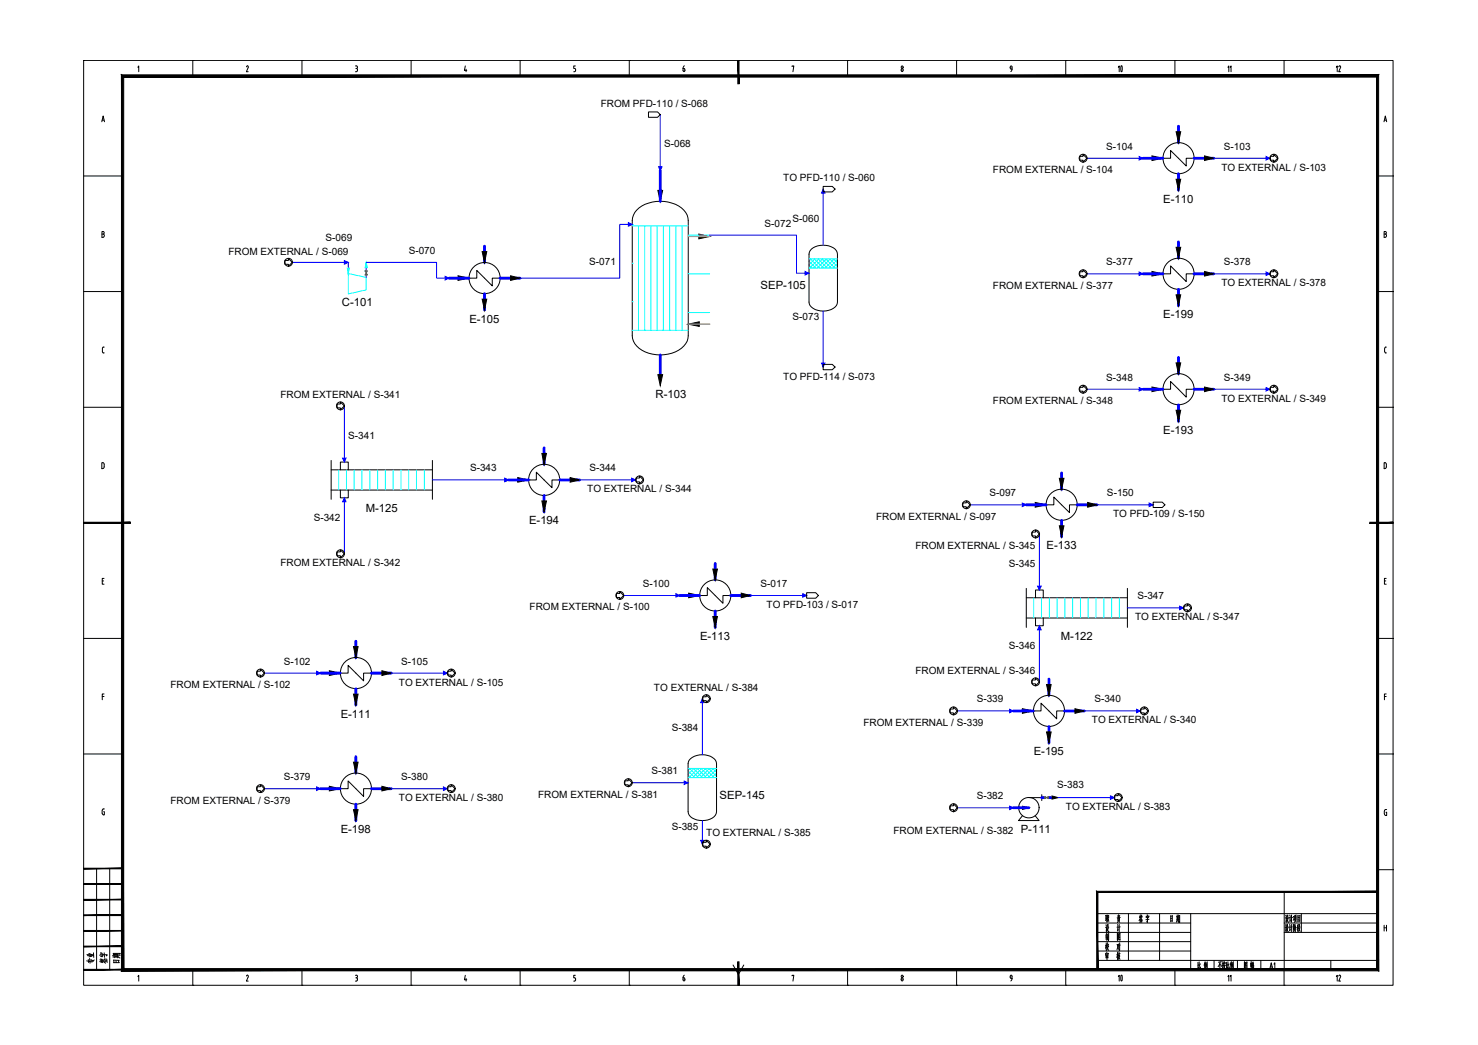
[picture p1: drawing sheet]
<svg xmlns="http://www.w3.org/2000/svg" width="420mm" height="297mm" viewBox="0 0 420 297" stroke-linecap="round" stroke-linejoin="round" font-family="sans-serif">
<g fill="none" stroke="#000" stroke-width=".28">
<path d="M23.8 17.2h372.2v262.9h-372.2zM39.2 19.1l.2-.4v1.7M54.8 17.2h.1M54.8 17.2v4.4M70.3 18.7l.3 .2v.3M70.3 18.7l-.2 .3M70.5 19.3l-.5 1.1h.6M85.8 17.2h.1M85.8 17.2v4.4M101 18.7l.6 .2v.4l-.2 .2M101.2 19.5h.1M101.4 19.5l.2 .3"/>
<path d="M101.6 19.8v.2M101.6 20l-.2 .3M116.9 17.2h.1M116.9 17.2v4.4M132.3 18.7l-.3 1.3h.7M132.5 19.7v.7M147.9 17.2h.1M147.9 17.2v4.4M163.4 19.5l.2 .3M163.6 18.7h-.5v.8h.3M163.6 19.8v.2M163.6 20l-.2 .3"/>
<path d="M178.9 17.2h.1M178.9 17.2v4.4M194.2 20l.2 .3 .3-.3M194.5 18.7l-.3 .7M209.9 17.2h.1M225.2 18.9v-.2h.5l-.3 1.7M240.9 17.2h.1M240.9 17.2v4.4M256.2 20l.3 .3 .2-.3M256.7 19.8v.2M256.7 19.8l-.2-.3-.3 .5M271.9 17.2h.1"/>
<path d="M271.9 17.2v4.4M287.4 19.7h.3M287.7 19.1v.5M287.7 19.6l-.4 .7M287.7 19.1l-.1-.3a.43 .43 0 0 0-.4 .3 .43 .43 0 0 0 .3 .5M303 17.2h.1M303 17.2v4.4M334 17.2h.1M334 17.2v4.4M365 17.2h.1M365 17.2v4.4M28.9 34.6l.4-1.6 .4 1.6"/>
<path d="M29 34.1h.6M101 20.4h.3M163.1 20.4h.3M194.2 20v-.5l.4 .1 .1 .4M393.4 34.6l.4-1.6 .4 1.6M393.6 34.1h.5M23.8 50h11.1M391.6 50h4.4M396 50h.1M29 65.8l.6 .2v.4l-.3 .1 .4 .5-.2 .4-.5 .1zM29 66.5h.3M393.5 66.5h.3"/>
<path d="M393.8 65.8h-.3v1.7h.3M393.8 65.8l.3 .4-.3 .3 .4 .5-.4 .4M23.8 82.9h11.1M29.6 98.7h-.4l-.1 .4v1l.5 .2M391.6 82.9h4.4M393.6 99.1v.8M393.6 99.9l.3 .4M393.9 98.7h.2M393.9 98.7l-.3 .4M396 82.9h.1M23.8 115.8h11.1M391.6 115.8h4.4"/>
<path d="M393.9 100.3h.2M396 115.8h.1M29.2 131.5h-.3v1.7h.3M29.3 131.5l.3 .5M29.6 132v.9l-.3 .3M394.1 132a.47 .47 0 0 0-.6-.5v1.7l.6-.3v-.9M396 148.6h.1M29.1 165.1h.3M29.6 164.4h-.5v1.7h.5M393.6 165.1h.3M394.1 164.4h-.5v1.7h.5M23.8 181.5h11.1"/>
<path d="M29.1 198h.5M29.6 197.3h-.5v1.6M391.6 181.5h4.4M393.6 198h.5M394.1 197.3h-.5v1.6M396 181.5h.1M23.8 214.3h11.1M391.6 214.3h4.4M396 214.3h.1M29 230.4v.8M29.5 230.7h.2v.9l-.5-.1-.1-.4M29.7 229.9l-.5 .1-.1 .4"/>
<path d="M393.5 230.6v.7M393.6 231.3l.3 .5M394 230.9h.2v.9h-.3M394.2 230.1l-.5 .1-.1 .4M27.5 246.9v28.7M31.2 246.9v28.7M311.9 259.7h79.7M320.8 259.7v13.3M326.1 260l.1 .4M329.6 259.7v13.3M338.5 259.7v15.9M365.1 253.5v22.1"/>
<path d="M369.9 259.7v5.3M391.6 247.2h4.4M396 247.2h.1M39.2 277.6l.2-.4v1.7M54.8 275.6v4.5M70.3 277.2l.3 .2v.3M70.3 277.2l-.2 .2M70.5 277.8l-.5 1.1h.6M85.8 275.6v4.5M101 277.2h.3M101 278.9h.3M101.2 277.9l.3 .1 .1 .3"/>
<path d="M101.4 277.2l.2 .3-.2 .4M101.6 278.3v.2M101.6 278.5l-.2 .3M116.9 275.6v4.5M132.3 277.2l-.3 1.3h.7M132.5 278.1v.8M147.9 275.6v4.5M163.1 278.9h.3M163.4 277.9l.2 .4M163.6 277.2h-.5v.7h.3M163.6 278.3v.2M163.6 278.5l-.2 .3"/>
<path d="M178.9 275.6v4.5M194.2 278.5l.2 .3 .3-.3M194.2 277.9l.4 .1 .1 .5M194.2 277.9v.6M194.5 277.2l-.3 .7M208.4 274.3l1.5 2.7 1.5-2.7M225.2 277.4v-.2h.5l-.3 1.7M240.9 275.6v4.5M256.2 278.5l.3 .3 .2-.3M256.7 278.3v.2M256.7 278.3l-.2-.4-.3 .6M271.9 275.6v4.5"/>
<path d="M287.2 277.5l.3-.3 .2 .3M287.2 277.8l.3 .3M287.2 277.6v.2M287.7 277.6v.5h-.3M287.7 278.1l-.4 .7M303 275.6v4.5M311.9 273h79.7M311.9 262.4h26.6M311.9 265h26.6M311.9 267.7h26.6M311.9 270.3h26.6M324.1 261.6v.3"/>
<path d="M324.2 260l-.3 .9M324.2 260.5v.3M324.3 261.5v.4M324.3 260.8l.5 .8M324.3 260.7l-.5 1M324.3 260.4l-.3 .1M324.4 261.3l-.3 .1M324.5 260.1l-.1 .6M324.5 260.5l.1 .3M324.5 261.5l-.1 .6M324.7 262l-.7 .2M324.8 260.4l-.4 .1"/>
<path d="M325.9 260.4l-.1 .4M326.2 261v1.2l-.2-.3M326.4 260.8h-.5M326.4 260.7l-.2 .4M326.6 260.4l-.7 .1M326.6 260.4l-.1 .4M326.6 261.3l-.9 .1M332.8 260.3v1.7M333.1 261l-.3 .1M333.2 261.7l-.4 .1M333.3 260.3l-.5 .2M333.3 260.3l-.1 1.6"/>
<path d="M334 275.6v4.5M334.6 260.1v1.3M334.6 261.6l-.2 .5M334.8 261.6l.1 .3M334.8 260.8h-.2M334.8 261.1h-.2M334.9 260l-.1 1.4M335 260.4l-.5 .1M335 261.4l-.5 .1M335.1 260.2l-.1 2M335.3 260.7l-.2 .1M335.3 261.2l-.2 .1"/>
<path d="M335.4 260.2v2l-.2-.2M335.4 260.3h-.3M340.6 273.5v1.7M340.8 274.9l-.3 .5M340.8 274.2l-.2 .2M340.9 273.4v1.8l.2 .2h.2v-.5M341.2 274l-.3 .6M342.5 273.8v1.7M342.6 273.4l-.3 1M342.6 274.4l.1 .3M342.7 273.7l-.2 .9M342.8 274.1l-.1 .1"/>
<path d="M342.9 274.1l-.3 1.2M342.9 273.6l-.3 .2M343 273.9v1M343.2 273.4v2l-.2-.2M345.1 273v2.6M346.8 273.9v1.5M346.9 273.4l-.6 1.4M347 274.1l.2 .6M347.2 273.4l-.8 .1M347.6 273.3v2.1l-.1-.2M347.7 274.3l-.3 .3M347.8 273.9l-.4 .1"/>
<path d="M347.8 273.6v.5M348 273.9l-.1 .9 .4 .6M348 273.3l.1 .3M348.2 274.4l-.4 1.1M348.3 273.7l-.5 .1M348.3 273.6l-.1 .4M348.4 274.4l-.6 .1M348.7 273.5v1.7M349 274.2l-.3 .1M349.1 273.4v1.8l.1 .2h.2v-.6M349.4 274l-.3 .6M349.9 273.7v1.7"/>
<path d="M350 273.3l-.3 1M350.1 274.4l.1 .3M350.2 273.7l-.2 .9M350.3 274.1h-.2M350.3 274l-.2 1.3M350.4 273.6l-.4 .1M350.4 273.9v.9M350.6 273.3v2.1l-.2-.3M351.8 273v2.6M353.8 275.3h.7M353.8 273.4v2M354 274.1l.4 .5"/>
<path d="M354 274.9l.2 .2M354.1 274.6l.1 .2M354.1 273.7l-.2 .6M354.3 273.9l-.2 .1M354.3 273.8l-.5 .9M354.5 273.4v2M354.5 273.5l-.7 .1M355.5 273.8v.9M355.7 273.3v2.1M355.8 273.8v.8M355.8 273.9l-.3 .1M355.9 274.4v1"/>
<path d="M356 273.8v.6M356.1 274.5v.9M356.3 273.8h-.3M356.3 273.8v.4M356.3 274.2l-.3 .1M356.3 274.9h-.3M356.3 275.3l-.4 .1M356.3 273.5h-.4M356.4 274.5h-.5M356.4 274.4l-.1 1M365 275.6v4.5M365.1 262.4h26.5"/>
<path d="M365.1 265h26.5M365.4 262.8l.2 .4M365.5 260.2l.2 .3M365.5 263.6h-.2M365.5 263.4v1.1M365.6 260.9h-.2M365.6 260.8v1M365.7 264.2l-.3 .5M365.7 261.5l-.2 .5M365.8 263.9l.5 .9M365.8 261.3l.5 .9M365.8 262.8l-.1 1"/>
<path d="M365.8 262.9l.2-.1 .1 .8h.2M365.9 260.1l-.2 1M366.1 260.1v.7l.2 .1M366.1 260.2l-.2 .1M366.1 263.7l-.4 .1M366.1 263.7l-.5 1.1M366.1 261.1h-.3M366.2 261l-.5 1.2M366.6 262.8l.1 .4M366.6 260.1l.2 .4M366.7 263.5l-.2 .1M366.7 263.4l-.1 1.1"/>
<path d="M366.7 260.8l-.2 .1M366.7 260.7v1.2M366.8 264.1l-.2 .5M366.8 261.5l-.1 .4M367.1 262.7v2.1M367.1 260.1v2.1M367.4 263.5l-.6 .1M367.4 260.8l-.5 .1M367.7 262.7v2.1M367.8 260.5v.9M367.8 262.9h-.1M367.9 262.8l-.1 1.4-.1-.3"/>
<path d="M367.9 260.5h-.2M368 263.6l-.2 1.2M368 261.3l-.4 .3M368.1 260.5v1.1M368.1 262.9l.3 .8h.1M368.2 262.7l-.3 1M368.2 260.8l-.3 1.4M368.2 260.2v.4M368.2 261.6l.3 .5M368.2 263.5v1.4M368.5 260.6l-.4 .1M368.5 260.5v1.1"/>
<path d="M368.5 260.1l-.5 .2M368.9 262.9v1.8M369 260.2v1.8M369 263.6l-.1 .1M369 263.3l-.1 .1M369.1 263.9l-.4 .3M369.1 262.8l-.2 .3M369.2 263.9l.4 .8M369.2 263.8l.3-.1-.5 1.1M369.3 262.8l-.1 .9M369.4 262.8v.6l.2 .1M369.4 261.2l-.4 .1"/>
<path d="M369.4 260.8h-.4M369.4 262.9h-.1M369.5 261.7l-.5 .1M369.6 260.3l-.6 .1M369.6 260.2l-.1 1.8M378.3 273v2.6M393.5 263v1.7M393.5 263.7h.7M394.2 263v1.7M54.8 280.1h.1M85.8 280.1h.1M116.9 280.1h.1"/>
<path d="M147.9 280.1h.1M178.9 280.1h.1M209.9 280.1h.1M240.9 280.1h.1M271.9 280.1h.1M303 280.1h.1M334 280.1h.1M365 280.1h.1"/>
<circle cx="256.4" cy="19.1" r=".32"/>
<circle cx="256.4" cy="277.5" r=".32"/>
</g>
<g fill="#000" stroke="#000" stroke-width=".28">
<path d="M209.7 17.2l.4 6.6v-6.6zM209.7 17.2l.4 6.6h-.4z"/>
<path d="M34.5 21.3l.7 254v-253.4zM34.5 21.3l.7 254-.7 .7zM35.2 275.3l-.7 .7 356.8-.7zM34.5 276l356.8-.7 .6 .7zM391.3 21.9v253.4l.6 .7zM391.9 21.3v254.7l-.6-254.1zM35.2 21.9h356.1l.6-.6zM34.5 21.3h357.4l-356.7 .6z"/>
<path d="M23.8 148.4v.4l13.3-.4zM23.8 148.8l13.3-.4v.4z"/>
<path d="M389.4 148.8h6.6v-.4zM389.4 148.4h6.6l-6.6 .4z"/>
<path d="M23.8 255.8h11.1v-.2zM23.8 255.6h11.1l-11.1 .2z"/>
<path d="M23.8 251.4h11.1v-.2zM23.8 251.2h11.1l-11.1 .2z"/>
<path d="M23.8 247h11.1v-.2zM23.8 246.8h11.1l-11.1 .2z"/>
<path d="M312.1 253.7h79.5v-.3zM311.8 253.4h79.8l-79.5 .3zM311.8 253.4l.3 22.2v-21.9zM311.8 253.4l.3 22.2h-.3z"/>
<path d="M23.8 275.7h11.1v-.2zM23.8 275.5h11.1l-11.1 .2z"/>
<path d="M23.8 269.1h11.1v-.2zM23.8 268.9h11.1l-11.1 .2z"/>
<path d="M23.8 264.7h11.1v-.2zM23.8 264.5h11.1l-11.1 .2z"/>
<path d="M23.8 260.3h11.1v-.3zM23.8 260h11.1l-11.1 .3z"/>
<path d="M209.7 273.4v6.7h.4zM209.7 273.4h.4v6.7z"/>
</g>
<g fill="none" stroke="#00f" stroke-width=".8">
<path d="M335 35.9v4.6M187.7 48.5v8.7M324.9 45h5.7M335 49.4v4.6M339.4 45h5.6M127.7 79.1h5.6M137.7 70v4.6M142.1 79.1h5.7M324.9 77.8h5.7M335 68.7v4.7M339.4 77.8h5.6M137.7 83.5v4.6"/>
<path d="M335 82.2v4.7M187.7 100.9v5.6M324.9 110.6h5.7M335 101.6v4.6M335 115.1v4.6M339.4 110.6h5.6M144.6 136.4h5.7M154.7 127.3v4.7M159.1 136.4h5.6M301.8 134.4v4.7M154.7 140.8v4.7M291.7 143.5h5.7"/>
<path d="M301.8 147.9v4.7M306.2 143.5h5.7M193.2 169.3h5.7M203.3 160.2v4.6M203.3 173.7v4.6M207.7 169.3h5.6M91.1 191.3h5.6M101.2 182.3v4.6M101.2 195.8v4.6M105.6 191.3h5.6M298.2 193v4.7M101.2 215.1v4.6"/>
<path d="M288.1 202.1h5.6M298.2 206.5v4.7M302.6 202.1h5.6M91.1 224.2h5.6M101.2 228.6v4.6M105.6 224.2h5.6M288.1 229.6h4.4M296.1 226.7h.9M298.1 226.7h1"/>
</g>
<g fill="#000" stroke="#000" stroke-width=".28">
<path d="M187 54.1h1.4l-.7 3.1zM327.5 44.3l3.1 .7-3.1 .6zM334.3 37.5h1.3l-.6 3zM334.3 51h1.3l-.6 3zM342.4 44.3l2.6 .7-2.6 .6zM130.2 78.4l3.1 .7-3.1 .6zM137.1 71.5h1.3l-.7 3.1zM145.1 78.4l2.7 .7-2.7 .6zM198.7 66.5l3 .7-3 .7zM327.5 77.2l3.1 .6-3.1 .7zM334.3 70.3h1.3l-.6 3.1zM342.4 77.2l2.6 .6-2.6 .7z"/>
<path d="M137.1 85h1.3l-.7 3.1zM195.7 92.1l3.1-.6v1.3zM334.3 83.8h1.3l-.6 3.1zM187 106.5h1.4l-.7 3.1zM327.5 110l3.1 .6-3.1 .7zM334.3 103.2h1.3l-.6 3zM334.3 116.6h1.3l-.6 3.1zM342.4 110l2.6 .6-2.6 .7zM147.2 135.7l3.1 .7-3.1 .7zM154 128.9h1.3l-.6 3.1zM162.1 135.7l2.6 .7-2.6 .7zM301.1 136h1.4l-.7 3.1z"/>
<path d="M154 142.4h1.3l-.6 3.1zM294.3 142.8l3.1 .7-3.1 .7zM301.1 149.5h1.4l-.7 3.1zM309.2 142.8l2.7 .7-2.7 .7zM195.8 168.6l3.1 .7-3.1 .6zM202.6 161.7h1.3l-.6 3.1zM202.6 175.2h1.3l-.6 3.1zM210.7 168.6l2.6 .7-2.6 .6zM93.6 190.7l3.1 .6-3.1 .7zM100.5 183.8h1.3l-.6 3.1zM108.6 190.7l2.6 .6-2.6 .7zM297.5 194.6h1.3l-.6 3.1z"/>
<path d="M100.5 216.6h1.3l-.6 3.1zM100.5 197.3h1.3l-.6 3.1zM290.6 201.5l3.1 .6-3.1 .7zM297.5 208.1h1.3l-.6 3.1zM305.6 201.5l2.6 .6-2.6 .7zM93.6 223.5l3.1 .7-3.1 .6zM100.5 230.2h1.3l-.6 3zM108.6 223.5l2.6 .7-2.6 .6zM290.7 229.2l1.8 .4-1.8 .5zM299.1 226.3l1.7 .4-1.7 .4z"/>
</g>
<g fill="none" stroke="#000" stroke-width=".28">
<path d="M181 59.7a10.2 10.2 0 0 1 13.4 0 4.1 4.1 0 0 1 1.3 3v32.7a6.1 6.1 0 0 1-5.8 5.3 9.4 9.4 0 0 1-9.4-3l-.7-1.5-.1-.8v-32.7a4.6 4.6 0 0 1 1.3-3zM330.6 45h2.2v-2.2l4.4 4.4v-2.2h2.2M133.3 79.1h2.2v-2.2l4.4 4.4v-2.2h2.2M230.7 70.8a5.5 5.5 0 0 1 7.1 .5l.3 .9v13.7a3.6 3.6 0 0 1-4.1 2.5 3.6 3.6 0 0 1-4-2.5v-13.7l.3-.9zM330.6 77.8h2.2v-2.2l4.4 4.4v-2.2h2.2M330.6 110.6h2.2v-2.2l4.4 4.5v-2.3h2.2M94.1 139.3h28.8M94.1 130.9v11M94.1 133.5h28.8M96.8 133.5v-2.2h2.2v2.2M96.8 139.3v2.2h2.2v-2.2M122.9 130.9v11"/>
<path d="M150.3 136.4h2.2v-2.2l4.4 4.4v-2.2h2.2M297.4 143.5h2.2v-2.2l4.4 4.4v-2.2h2.2M198.9 169.3h2.2v-2.3l4.4 4.5v-2.2h2.2M291.7 175.7h28.8M291.7 167.2v11.1M291.7 169.9h28.8M294.4 169.9v-2.2h2.2v2.2M294.4 175.7v2.2h2.2v-2.2M320.5 167.2v11.1M96.7 191.3h2.3v-2.2l4.4 4.4v-2.2h2.2M196.3 215.7a5.4 5.4 0 0 1 7.1 .4l.3 1v13.6a3.5 3.5 0 0 1-4 2.5 3.5 3.5 0 0 1-4.1-2.5v-13.6l.3-1zM293.7 202.1h2.2v-2.2l4.5 4.4v-2.2h2.2"/>
<path d="M96.7 224.2h2.3v-2.2l4.4 4.4v-2.2h2.2M290.6 231.9l-1.1 1.3h5.9l-1.1-1.3M292.5 226.7h3.6M296.1 225.9v1.7"/>
<circle cx="335" cy="45" r="4.4"/>
<circle cx="137.8" cy="79" r="4.4"/>
<circle cx="335" cy="77.8" r="4.4"/>
<circle cx="335" cy="110.6" r="4.4"/>
<circle cx="154.7" cy="136.4" r="4.4"/>
<circle cx="301.8" cy="143.5" r="4.4"/>
<circle cx="203.3" cy="169.3" r="4.4"/>
<circle cx="101.2" cy="191.3" r="4.4"/>
<circle cx="298.2" cy="202.1" r="4.4"/>
<circle cx="101.2" cy="224.2" r="4.4"/>
<circle cx="292.5" cy="229.6" r="2.9"/>
</g>
<g fill="none" stroke="#0ff" stroke-width=".28">
<path d="M179.7 64.2h16M181.5 64.2v29.7M183.3 64.2v29.7M185 64.2v29.7M186.8 64.2v29.7M188.6 64.2v29.7M190.4 64.2v29.7M192.1 64.2v29.7M193.9 64.2v29.7M230 75.4l.8 .8M230 74.3l1.9 1.9M230 73.6h8.1"/>
<path d="M230 76.2h8.1M230.4 73.6l2.6 2.6M230.6 73.6l-.6 .6M231.5 73.6l2.6 2.6M231.7 73.6l-1.7 1.7M232.6 73.6l2.5 2.6M232.8 73.6l-2.6 2.6M233.7 73.6l2.5 2.6M233.9 73.6l-2.6 2.6M234.8 73.6l2.5 2.6M234.9 73.6l-2.5 2.6M235.9 73.6l2.2 2.2"/>
<path d="M236 73.6l-2.5 2.6M236.9 73.6l1.2 1.1M237.1 73.6l-2.5 2.6M238.1 73.8l-2.4 2.4M238.1 74.9l-1.4 1.3M238.1 76l-.3 .2M179.7 93.9h16M96.3 133.5v5.8M98.5 133.5v5.8M100.7 133.5v5.8M102.9 133.5v5.8M105.1 133.5v5.8"/>
<path d="M107.3 133.5v5.8M109.5 133.5v5.8M111.7 133.5v5.8M114 133.5v5.8M116.2 133.5v5.8M118.4 133.5v5.8M120.6 133.5v5.8M293.9 169.9v5.8M296.1 169.9v5.8M298.3 169.9v5.8M300.5 169.9v5.8M302.7 169.9v5.8"/>
<path d="M304.9 169.9v5.8M307.2 169.9v5.8M309.4 169.9v5.8M311.6 169.9v5.8M313.8 169.9v5.8M316 169.9v5.8M318.2 169.9v5.8M195.6 219.1l1.9 2M195.6 218.4l8.1 .1M196 218.4l2.6 2.7M196.2 218.4l-.6 .6M197.1 218.4l2.6 2.7"/>
<path d="M197.3 218.4l-1.7 1.7M198.2 218.4l2.6 2.7M198.4 218.4l-2.6 2.7M199.3 218.4l2.6 2.7M199.5 218.4l-2.6 2.7M200.4 218.4l2.6 2.7M200.6 218.4l-2.6 2.7M201.5 218.4l2.2 2.3M201.7 218.4l-2.6 2.7M202.6 218.4l1.1 1.2M202.8 218.4l-2.6 2.7M203.7 218.6l-2.4 2.5"/>
<path d="M203.7 219.7l-1.3 1.4M195.6 220.2l.8 .9M195.6 221.1h8.1M203.7 220.8l-.2 .3"/>
</g>
<path d="M297 226.4v.6l1.1-.6v.6zM297.5 226.7h.1" fill="none" stroke="#0f0" stroke-width=".28"/>
<!-- layer: EQUIPMENT -->
<path d="M99 77.8l5.1 1.1v3.5l-5.1 1.2zM99 76.2v1.6M179.7 63.8h.1M179.7 74.8h.1M195.7 66.8h6M195.7 77.8h6M179.7 85.8h.1M195.7 88.8h6" fill="none" stroke="#0ff" stroke-width=".28"/>
<path d="M99 74.6v1.6M104.1 74.6v2.4M104.1 78.2v.7" fill="none" stroke="#00f" stroke-width=".28"/>
<path d="M103.7 77h.8l-.8 1.2h.8z" fill="none" stroke="#0f0" stroke-width=".28"/>
<g fill="#0ff" stroke="#0ff" stroke-width=".28">
<path d="M98.7 76.2h.6l-.3 1.6z"/>
<path d="M104.1 74.6l.3 1.5h-.6z"/>
</g>
<path d="M195.7 67.2h6M195.7 92.1h6h-2.9" fill="none" stroke="#ffbf00" stroke-width=".38"/>
<!-- layer: STREAM -->
<g fill="none" stroke="#00f" stroke-width=".28">
<path d="M187.7 32.6v15.9M234 53.7v16M309 45h15.9M345 45h16M83.1 74.6h15.9M104.1 74.6h20v4.5h3.6M179.7 63.8h-3.5v15.3h-28.4M201.7 66.8h24.7v10.9h3.6M309 77.8h15.9M345 77.8h16M234 88.4v15.9M97.9 115.4v15.9"/>
<path d="M309 110.6h15.9M345 110.6h16M122.9 136.4h21.7M164.7 136.4h16M97.9 141.5v15.9M275.8 143.5h15.9M295.5 151.8v15.9M311.9 143.5h15.9M177.3 169.3h15.9M213.3 169.3h16M295.5 177.9v15.9M320.5 172.8h16"/>
<path d="M75.2 191.3h15.9M111.2 191.3h16M199.7 198.6v15.9M272.1 202.1h16M308.2 202.1h16M75.2 224.2h15.9M111.2 224.2h16M179.7 222.5h15.9M199.7 233.2v6.8M272.1 229.6h16M300.8 226.7h16"/>
</g>
<!-- layer: STREAM_ARROW -->
<g fill="#00f" stroke="#00f" stroke-width=".28">
<path d="M228.2 168.8l1.1 .5-1.1 .4z"/>
<path d="M234 53.7l.5 1.2h-1z"/>
<path d="M187.2 47.4h1l-.5 1.1z"/>
<path d="M97.9 74.1l1.1 .5-1.1 .5z"/>
<path d="M126.6 78.6l1.1 .5-1.1 .5z"/>
<path d="M178.6 63.3l1.1 .5-1.1 .5z"/>
<path d="M228.9 77.2l1.1 .5-1.1 .5z"/>
<path d="M233.5 103.2h1l-.5 1.1z"/>
<path d="M290.6 143l1.1 .5-1.1 .5z"/>
<path d="M192.1 168.8l1.1 .5-1.1 .4z"/>
<path d="M90 190.8l1.1 .5-1.1 .5z"/>
<path d="M359.9 44.5l1.1 .5-1.1 .5z"/>
<path d="M323.8 44.5l1.1 .5-1.1 .5z"/>
<path d="M126.1 190.8l1.1 .5-1.1 .5z"/>
<path d="M326.7 143l1.1 .5-1.1 .5z"/>
<path d="M287 201.6l1.1 .5-1.1 .5z"/>
<path d="M323.1 201.6l1.1 .5-1.1 .5z"/>
<path d="M97.4 130.2h1l-.5 1.1z"/>
<path d="M97.9 141.5l.5 1.1h-1z"/>
<path d="M143.5 135.9l1.1 .5-1.1 .5z"/>
<path d="M179.6 135.9l1.1 .5-1.1 .5z"/>
<path d="M295 166.6h1l-.5 1.1z"/>
<path d="M295.5 177.9l.5 1.1h-1z"/>
<path d="M335.3 172.3l1.2 .5-1.2 .5z"/>
<path d="M323.8 110.2l1.1 .4-1.1 .6z"/>
<path d="M359.9 110.2l1.1 .4-1.1 .6z"/>
<path d="M323.8 77.3l1.1 .5-1.1 .5z"/>
<path d="M359.9 77.3l1.1 .5-1.1 .5z"/>
<path d="M90 223.7l1.1 .5-1.1 .5z"/>
<path d="M126.1 223.7l1.1 .5-1.1 .5z"/>
<path d="M194.5 222l1.1 .5-1.1 .5z"/>
<path d="M287 229.1l1.1 .5-1.1 .5z"/>
<path d="M315.7 226.2l1.1 .5-1.1 .5z"/>
<path d="M199.7 198.6l.4 1.1h-.9z"/>
<path d="M199.2 238.9h.9l-.4 1.1z"/>
</g>
<!-- layer: CONNECTOR -->
<g fill="none" stroke="#000" stroke-width=".28">
<path d="M184.3 31.8h2.6l.8 .8-.8 .7h-2.6zM234 53h2.6l.8 .7-.8 .9h-2.6zM306.9 44.4h1v-.5l1.1 1.1-1.1 1.1v-.6h-1zM361.1 44.4h1v-.5l1.1 1.1-1.1 1.1v-.6h-1zM81 74h1v-.5l1.1 1.1-1.1 1.1v-.6h-1zM306.9 77.2h1v-.5l1.1 1.1-1.1 1.1v-.5h-1zM361.1 77.2h1v-.5l1.1 1.1-1.1 1.1v-.5h-1zM95.8 114.8h1v-.5l1.1 1.1-1.1 1.1v-.6h-1zM234 103.6h2.6l.8 .7-.8 .8h-2.6zM306.9 110.1h1v-.6l1.1 1.1-1.1 1.1v-.5h-1zM361.1 110.1h1v-.6l1.1 1.1-1.1 1.1v-.5h-1zM180.8 135.9h1v-.6l1.1 1.1-1.1 1.1v-.5h-1z"/>
<path d="M95.8 156.9h1v-.6l1.1 1.1-1.1 1.2v-.6h-1zM273.7 142.9h1v-.5l1.1 1.1-1.1 1.1v-.6h-1zM293.4 151.2h1v-.5l1.1 1.1-1.1 1.1v-.6h-1zM327.8 142.7h2.6l.8 .8-.8 .8h-2.6zM175.2 168.7h1v-.6l1.1 1.2-1.1 1.1v-.6h-1zM229.3 168.5h2.6l.7 .8-.7 .7h-2.6zM336.6 172.2h1v-.5l1.1 1.1-1.1 1.1v-.6h-1zM73.1 190.8h.9v-.6l1.2 1.1-1.2 1.1v-.5h-.9zM127.3 190.8h1v-.6l1.1 1.1-1.1 1.1v-.5h-1zM199.8 198.1h1v-.6l1.1 1.1-1.1 1.1v-.5h-1zM293.4 193.3h1v-.6l1.1 1.1-1.1 1.1v-.5h-1zM270.1 201.5h.9v-.5l1.1 1.1-1.1 1.1v-.6h-.9z"/>
<path d="M324.3 201.5h1v-.5l1.1 1.1-1.1 1.1v-.6h-1zM73.1 223.6h.9v-.5l1.2 1.1-1.2 1.1v-.6h-.9zM127.3 223.6h1v-.5l1.1 1.1-1.1 1.1v-.6h-1zM177.6 221.9h1v-.5l1.1 1.1-1.1 1.1v-.5h-1zM199.8 239.4h1v-.5l1.1 1.1-1.1 1.1v-.6h-1zM270.1 229.1h.9v-.6l1.1 1.1-1.1 1.1v-.5h-.9zM316.9 226.2h1v-.6l1.1 1.1-1.1 1.1v-.5h-1z"/>
<circle cx="307.9" cy="45" r="1.12"/>
<circle cx="362.1" cy="45" r="1.12"/>
<circle cx="82" cy="74.6" r="1.12"/>
<circle cx="307.9" cy="77.8" r="1.12"/>
<circle cx="362.1" cy="77.8" r="1.12"/>
<circle cx="96.8" cy="115.4" r="1.12"/>
<circle cx="307.9" cy="110.6" r="1.12"/>
<circle cx="362.1" cy="110.6" r="1.12"/>
<circle cx="181.8" cy="136.4" r="1.12"/>
<circle cx="96.8" cy="157.4" r="1.12"/>
<circle cx="274.7" cy="143.5" r="1.12"/>
<circle cx="294.4" cy="151.8" r="1.12"/>
<circle cx="176.2" cy="169.3" r="1.12"/>
<circle cx="337.6" cy="172.8" r="1.12"/>
<circle cx="74" cy="191.3" r="1.12"/>
<circle cx="128.3" cy="191.3" r="1.12"/>
<circle cx="200.8" cy="198.6" r="1.12"/>
<circle cx="294.4" cy="193.8" r="1.12"/>
<circle cx="271.1" cy="202.1" r="1.12"/>
<circle cx="325.3" cy="202.1" r="1.12"/>
<circle cx="74" cy="224.2" r="1.12"/>
<circle cx="128.3" cy="224.2" r="1.12"/>
<circle cx="178.6" cy="222.5" r="1.12"/>
<circle cx="200.8" cy="240" r="1.12"/>
<circle cx="271.1" cy="229.6" r="1.12"/>
<circle cx="317.9" cy="226.7" r="1.12"/>
</g>
<g font-size="6.6">
<text x="315.7" y="22.2">10</text>
<text x="315.7" y="280.8">10</text>
</g>
<g font-size="5.3">
<text x="312.9" y="266">设 计</text>
<text x="313.3" y="268.5">制 图</text>
<text x="27.5" y="275.2" transform="rotate(-90 27.5 275.2)">专业</text>
<text x="31.4" y="275.2" transform="rotate(-90 31.4 275.2)">签字</text>
<text x="34.9" y="274.8" transform="rotate(-90 34.9 274.8)">日期</text>
<text x="312.9" y="271.3">校 对</text>
</g>
<g font-size="4.4">
<text x="382.1" y="21.5" transform="rotate(-90 382.1 21.5)">12</text>
<text x="363.4" y="276.6" transform="rotate(-90 363.4 276.6)">A1</text>
<text x="382.1" y="280.1" transform="rotate(-90 382.1 280.1)">12</text>
</g>
<g font-size="4">
<text x="351" y="21.5" transform="rotate(-90 351 21.5)">11</text>
<text x="351" y="280.1" transform="rotate(-90 351 280.1)">11</text>
</g>
<g font-size="3.2">
<text x="330.7" y="57.6">E-110</text>
<text x="216.2" y="82.2">SEP-105</text>
<text x="97.2" y="87.1">C-101</text>
<text x="133.4" y="91.7">E-105</text>
<text x="330.7" y="90.5">E-199</text>
<text x="186.4" y="113.1">R-103</text>
<text x="330.7" y="123.3">E-193</text>
<text x="104" y="145.5">M-125</text>
<text x="150.4" y="149">E-194</text>
<text x="297.5" y="156.1">E-133</text>
<text x="199" y="181.9">E-113</text>
<text x="301.6" y="181.9">M-122</text>
<text x="96.8" y="203.9">E-111</text>
<text x="293.9" y="214.7">E-195</text>
<text x="204.6" y="227.1">SEP-145</text>
<text x="96.8" y="236.8">E-198</text>
</g>
<g font-size="2.8">
<text x="170.8" y="30.4">FROM PFD-110 / S-068</text>
<text x="188.8" y="41.9">S-068</text>
<text x="314.5" y="42.5">S-104</text>
<text x="347.9" y="42.5">S-103</text>
<text x="222.7" y="51.5">TO PFD-110 / S-060</text>
<text x="282.3" y="49.2">FROM EXTERNAL / S-104</text>
<text x="347.2" y="48.5">TO EXTERNAL / S-103</text>
<text x="217.4" y="64.4">S-072</text>
<text x="225.3" y="63.1">S-060</text>
<text x="92.6" y="68.4">S-069</text>
<text x="64.9" y="72.4">FROM EXTERNAL / S-069</text>
<text x="116.2" y="72.2">S-070</text>
<text x="167.5" y="75.3">S-071</text>
<text x="314.5" y="75.4">S-377</text>
<text x="347.9" y="75.4">S-378</text>
<text x="282.3" y="82.1">FROM EXTERNAL / S-377</text>
<text x="347.2" y="81.4">TO EXTERNAL / S-378</text>
<text x="225.3" y="91">S-073</text>
<text x="222.7" y="107.9">TO PFD-114 / S-073</text>
<text x="79.7" y="113.2">FROM EXTERNAL / S-341</text>
<text x="314.5" y="108.2">S-348</text>
<text x="347.9" y="108.2">S-349</text>
<text x="282.3" y="114.9">FROM EXTERNAL / S-348</text>
<text x="347.2" y="114.2">TO EXTERNAL / S-349</text>
<text x="99" y="124.7">S-341</text>
<text x="133.6" y="134">S-343</text>
<text x="167.6" y="134">S-344</text>
<text x="166.9" y="139.9">TO EXTERNAL / S-344</text>
<text x="281.3" y="141.1">S-097</text>
<text x="314.7" y="141.1">S-150</text>
<text x="89.2" y="148.2">S-342</text>
<text x="249.1" y="147.7">FROM EXTERNAL / S-097</text>
<text x="316.4" y="147.1">TO PFD-109 / S-150</text>
<text x="79.7" y="161">FROM EXTERNAL / S-342</text>
<text x="260.2" y="156">FROM EXTERNAL / S-345</text>
<text x="286.8" y="161.1">S-345</text>
<text x="182.8" y="166.8">S-100</text>
<text x="216.2" y="166.8">S-017</text>
<text x="150.6" y="173.5">FROM EXTERNAL / S-100</text>
<text x="217.9" y="172.8">TO PFD-103 / S-017</text>
<text x="323.3" y="170.4">S-347</text>
<text x="322.7" y="176.3">TO EXTERNAL / S-347</text>
<text x="286.8" y="184.5">S-346</text>
<text x="80.7" y="188.9">S-102</text>
<text x="114.1" y="188.9">S-105</text>
<text x="260.2" y="191.6">FROM EXTERNAL / S-346</text>
<text x="48.5" y="195.6">FROM EXTERNAL / S-102</text>
<text x="113.4" y="194.9">TO EXTERNAL / S-105</text>
<text x="185.9" y="196.4">TO EXTERNAL / S-384</text>
<text x="277.7" y="199.7">S-339</text>
<text x="311.1" y="199.7">S-340</text>
<text x="191" y="207.9">S-384</text>
<text x="245.4" y="206.4">FROM EXTERNAL / S-339</text>
<text x="310.4" y="205.6">TO EXTERNAL / S-340</text>
<text x="80.7" y="221.7">S-379</text>
<text x="114.1" y="221.7">S-380</text>
<text x="185.2" y="220.1">S-381</text>
<text x="113.4" y="227.7">TO EXTERNAL / S-380</text>
<text x="153" y="226.8">FROM EXTERNAL / S-381</text>
<text x="277.7" y="227.2">S-382</text>
<text x="300.6" y="224.1">S-383</text>
<text x="48.5" y="228.4">FROM EXTERNAL / S-379</text>
<text x="303" y="230.2">TO EXTERNAL / S-383</text>
<text x="191" y="235.9">S-385</text>
<text x="200.8" y="237.8">TO EXTERNAL / S-385</text>
<text x="254" y="237">FROM EXTERNAL / S-382 P-111</text>
</g>
</svg>
